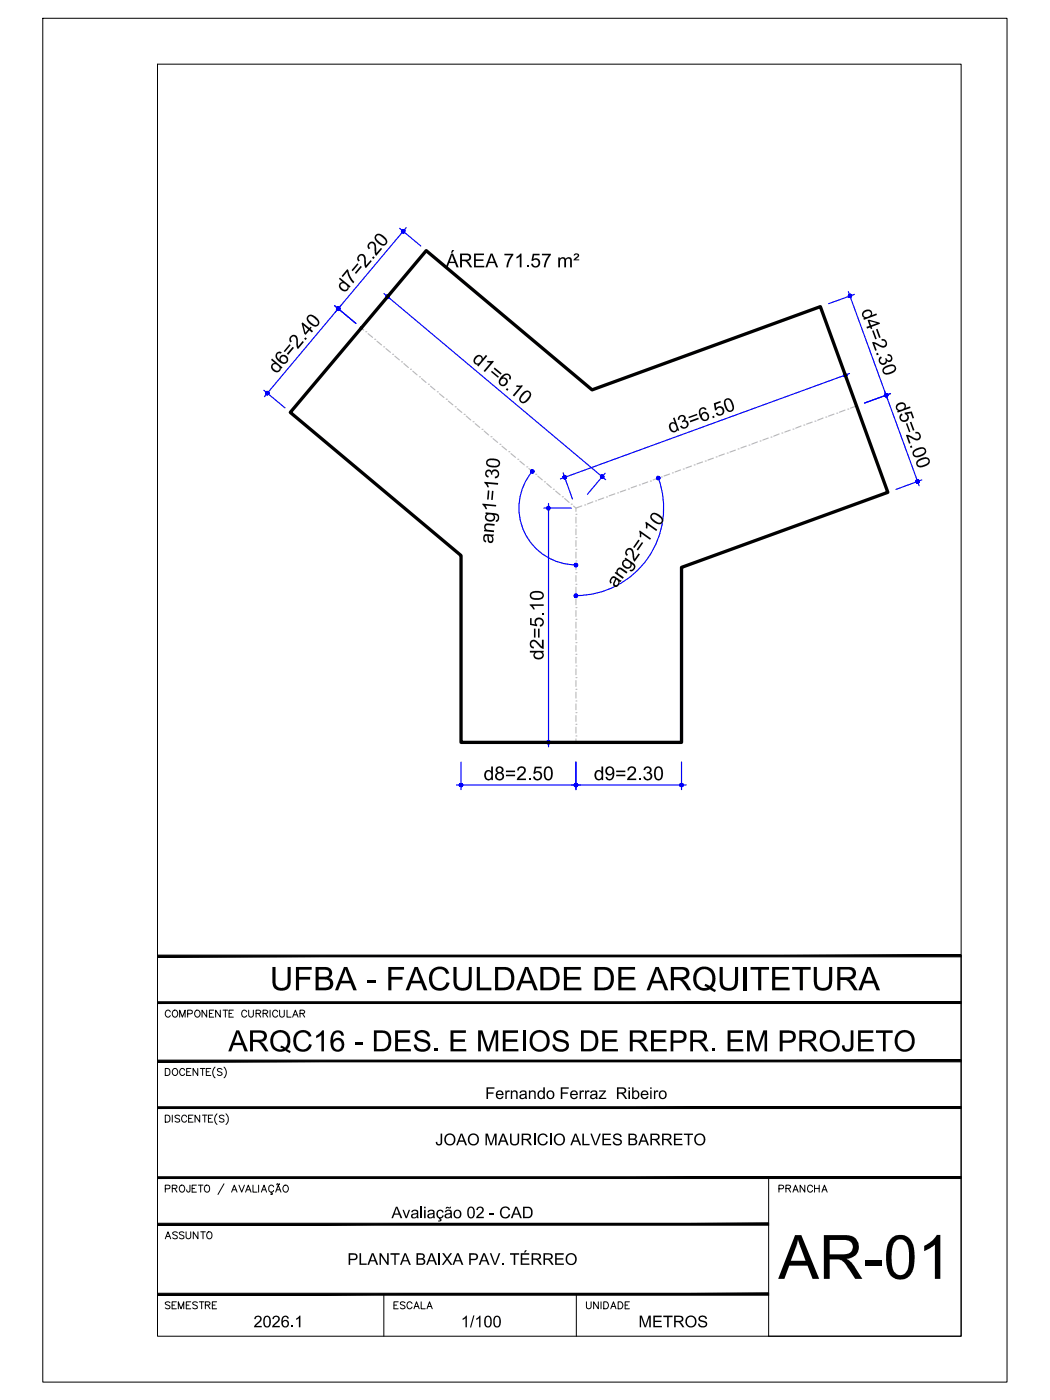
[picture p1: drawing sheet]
<svg xmlns="http://www.w3.org/2000/svg" width="229mm" height="305mm" viewBox="0 0 229 305" stroke-linecap="round" stroke-linejoin="round" font-family="sans-serif">
<!-- layer: ARQ_EIXO CINZA 04 -->
<g fill="none" stroke="#bababa" stroke-width=".25">
<path d="M78.7 71.4l.5 .4M79.6 72.2h.1M80.1 72.6l1 .8M81.6 73.9h.1M82.1 74.3l1 .8M83.5 75.5h.1M84 75.9l1 .8M85.5 77.1h.1M86 77.6l1 .8M87.4 78.8h.1M87.9 79.2l1 .8M89.4 80.4h.1"/>
<path d="M89.9 80.8l.9 .8M91.3 82h.1M91.8 82.4l1 .9M93.3 83.7h.1M93.7 84.1l1 .8M95.2 85.3h.1M95.7 85.7l.9 .8M97.2 86.9h.1M97.6 87.3l1 .8M99.1 88.6h.1M99.6 89l.9 .8M101 90.2h.1"/>
<path d="M101.5 90.6l1 .8M103 91.8h.1M103.5 92.2l.9 .8M104.9 93.5h.1M105.4 93.9l1 .8M106.9 95.1h.1M107.4 95.5l.9 .8M108.8 96.7h.1M109.3 97.2l1 .8M110.8 98.3h.1M111.3 98.8l.9 .8M112.7 100h.1"/>
<path d="M155.3 99.7l-1.2 .5M155.9 99.5h.1M157.7 98.8l-1.2 .5M158.3 98.6h.1M160.1 98l-1.2 .4M160.7 97.7h.1M162.5 97.1l-1.2 .4M163.1 96.9h.1M164.9 96.2l-1.2 .5M165.5 96h.1M167.3 95.4l-1.2 .4M167.9 95.2h.1"/>
<path d="M169.6 94.5l-1.2 .5M170.2 94.3h.1M172 93.6l-1.1 .5M172.6 93.4h.1M174.4 92.8l-1.2 .4M175 92.5h.1M176.8 91.9l-1.2 .4M177.4 91.7h.1M179.2 91l-1.2 .5M179.8 90.8h.1M181.6 90.2l-1.2 .4M182.2 90h.1"/>
<path d="M184 89.3l-1.2 .4M184.6 89.1h.1M186.5 88.4l-1.3 .5M113.2 100.4l1 .8M114.7 101.6h.1M115.1 102l1 .8M116.6 103.3h.1M117.1 103.7l1 .8M118.5 104.9h.1M119 105.3l1 .8M120.5 106.5h.1M121 106.9l1 .8"/>
<path d="M122.4 108.2h.1M122.9 108.5l1 .9M124.4 109.8h.1M124.9 110.2l.5 .4M125.4 119.6h.1M125.4 117.1h.1M125.4 114.5h.1M125.4 112h.1M125.4 112.6v1.3M125.4 115.1v1.3M125.4 117.7v1.3M126.7 110.2l-1.3 .4v.7"/>
<path d="M127.3 109.9h.1M129.1 109.3l-1.2 .4M129.7 109.1h.1M131.4 108.4l-1.1 .4M132 108.2h.1M133.9 107.5l-1.3 .5M134.5 107.3h.1M136.2 106.7l-1.2 .4M136.8 106.5h.1M138.6 105.8l-1.2 .4M139.2 105.6h.1M141 104.9l-1.2 .5"/>
<path d="M141.6 104.7h.1M143.4 104.1l-1.2 .4M144 103.8h.1M145.8 103.2l-1.2 .4M146.4 103h.1M148.2 102.3l-1.2 .4M148.8 102.1h.1M150.5 101.5l-1.1 .4M151.1 101.2h.1M153 100.6l-1.3 .4M153.5 100.4h.1M125.4 139.9h.1"/>
<path d="M125.4 137.4h.1M125.4 134.8h.1M125.4 132.3h.1M125.4 129.8h.1M125.4 127.2h.1M125.4 124.7h.1M125.4 122.1h.1M125.4 120.2v1.3M125.4 122.8v1.2M125.4 125.3v1.3M125.4 127.8v1.3M125.4 130.4v1.3"/>
<path d="M125.4 132.9v1.3M125.4 135.5v1.2M125.4 138v1.3M125.4 157.7h.1M125.4 155.2h.1M125.4 152.6h.1M125.4 150.1h.1M125.4 147.5h.1M125.4 145h.1M125.4 142.5h.1M125.4 140.5v1.3M125.4 143.1v1.3"/>
<path d="M125.4 145.6v1.3M125.4 148.2v1.2M125.4 150.7v1.3M125.4 153.2v1.3M125.4 155.8v1.3M125.4 158.3v1.3M125.4 160.2h.1M125.4 160.9v.7"/>
</g>
<!-- layer: COTA AZUL -->
<g fill="none" stroke="#00f" stroke-width=".25">
<path d="M87 49.7l4.6 3.9M88.4 49.6l-30.8 36.8M72.9 66.5l4.6 3.9M83.6 63.9l48.3 40.5M85 63.8l-3.8 4.6M184.7 63.5l8.6 23.5M186 64.1l-5.6 2M57.4 85l4.7 3.8M183.7 80.7l2 5.7M185 81.3l-63 23M192.6 85.1l7.5 20.6M193.9 85.7l-5.7 2.1"/>
<path d="M115.9 102.6a12.4 12.4 0 0 0-1.7 13.2 12.4 12.4 0 0 0 11.2 7.2M118.4 110.6h6M119.4 109.6v53M122.6 103l2 5.6M131.7 103l-3.8 4.6M143.3 104.1a19.1 19.1 0 0 1-17.9 25.6M200.7 104.5l-5.6 2.1M99.4 170.9h50M100.4 165.9v6M118.4 161.6h6M125.4 165.9v6M148.4 165.9v6"/>
</g>
<g fill="#00f" stroke="#00f" stroke-width=".22">
<path d="M131.1 103.8l.3 .2 .1-.2zM131.1 103.8l.3-.1 .1 .1zM131.4 103.5l-.3 .3 .3-.1z"/>
<path d="M131.2 103.4l-.1 .4 .3-.3zM131 103.4h.2l-.1 .4zM130.8 103.5l.3 .3-.1-.4z"/>
<path d="M130.8 103.5l-.1 .2 .4 .1zM130.7 103.7l.4 .1-.3 .1zM130.8 103.9l.1 .2 .2-.3z"/>
<path d="M131.1 103.8l-.2 .3h.1zM131.1 103.8l.1 .3h-.2zM131.1 103.8l.1 .3 .2-.1z"/>
<path d="M119.2 110.3l.2 .3v-.4zM119.2 110.3l.2 .3-.3-.2zM119.1 110.4l-.1 .2h.4z"/>
<path d="M119 110.6l.1 .2 .3-.2zM119.1 110.8l.3-.2-.2 .4zM119.4 110.6l-.2 .4h.2z"/>
<path d="M119.4 110.6v.4h.2zM119.4 110.6l.3 .2-.1 .2zM119.4 110.6l.3 .2 .1-.2z"/>
<path d="M119.4 110.6h.4l-.1-.2zM119.6 110.3l.1 .1-.3 .2zM119.4 110.2v.4l.2-.3z"/>
<path d="M119.4 161.6v.4l.2-.1zM119.4 161.6l.3 .2-.1 .1zM119.4 161.6l.3 .2 .1-.2z"/>
<path d="M119.4 161.6h.4l-.1-.2zM119.6 161.3l.1 .1-.3 .2zM119.4 161.2v.4l.2-.3z"/>
<path d="M119.2 161.3l.2 .3v-.4zM119.2 161.3l.2 .3-.3-.2zM119.1 161.4l-.1 .2h.4z"/>
<path d="M119 161.6l.1 .2 .3-.2zM119.1 161.8l.3-.2-.2 .3zM119.4 161.6l-.2 .3 .2 .1z"/>
<path d="M122.6 104.1l.1 .1 .2-.3zM122.9 103.9v.4l-.2-.1zM122.9 103.9v.4h.2z"/>
<path d="M122.9 103.9l.2 .4 .1-.2zM122.9 103.9l.4 .1-.1 .1zM122.9 103.9l.4 .1v-.2z"/>
<path d="M123.2 103.6l-.3 .3 .4-.1zM123 103.5l.2 .1-.3 .3zM122.8 103.5l.1 .4 .1-.4z"/>
<path d="M122.6 103.7l.3 .2-.1-.4zM122.6 103.7l.3 .2-.3-.1zM122.6 103.8v.3l.3-.2z"/>
<path d="M184.3 81.4l-.3 .3 .4-.1zM184.1 81.3l.2 .1-.3 .3zM183.9 81.3l.1 .4 .1-.4z"/>
<path d="M183.7 81.4l.3 .3-.1-.4zM183.7 81.4l.3 .3-.4-.1zM183.6 81.6l.1 .2 .3-.1z"/>
<path d="M183.7 81.8l.1 .2 .2-.3zM183.8 82l.2-.3-.1 .3zM184 81.7l-.1 .3h.2z"/>
<path d="M184 81.7l.1 .3 .2-.1zM184 81.7h.4l-.1 .2zM184 81.7h.4v-.1z"/>
<path d="M184.8 64.2l.3 .2-.1-.3zM184.8 64.2l.3 .2-.4-.1zM184.7 64.3v.3l.4-.2z"/>
<path d="M184.7 64.6l.1 .1 .3-.3zM185.1 64.4l-.1 .4-.2-.1zM185.1 64.4l-.1 .4h.2z"/>
<path d="M185.1 64.4l.1 .4 .1-.2zM185.1 64.4l.3 .1-.1 .1zM185.1 64.4l.3 .1v-.2z"/>
<path d="M185.3 64.1l-.2 .3 .3-.1zM185.1 64.1h.2l-.2 .3zM185 64.1l.1 .3v-.3z"/>
<path d="M192.9 86l.1 .4 .2-.1zM192.9 86l.4 .1-.1 .2zM192.9 86l.4 .1v-.2z"/>
<path d="M193.2 85.7l-.3 .3 .4-.1zM193 85.7h.2l-.3 .3zM192.8 85.7l.1 .3 .1-.3z"/>
<path d="M192.8 85.7l-.1 .1 .2 .2zM192.7 85.8l.2 .2h-.3zM192.6 86v.1l.3-.1z"/>
<path d="M192.6 86.1l.1 .2 .2-.3zM192.9 86v.4l-.2-.1zM192.9 86v.4h.1z"/>
<path d="M192.8 85.7l-.1 .1 .2 .2zM192.7 85.8l.2 .2h-.3zM192.6 86v.1l.3-.1z"/>
<path d="M192.6 86.1l.1 .2 .2-.3zM192.9 86v.4l-.2-.1zM192.9 86v.4h.1z"/>
<path d="M192.9 86l.1 .4 .2-.1zM192.9 86l.4 .1-.1 .2zM192.9 86l.4 .1v-.2z"/>
<path d="M193.2 85.7l-.3 .3 .4-.1zM193 85.7h.2l-.3 .3zM192.8 85.7l.1 .3 .1-.3z"/>
<path d="M199.8 104.8l.1 .4 .2-.1zM199.8 104.8l.4 .1-.1 .2zM199.8 104.8l.4 .1-.1-.2z"/>
<path d="M200 104.5l-.2 .3 .3-.1zM199.9 104.4l.1 .1-.2 .3zM199.6 104.5l.2 .3 .1-.4z"/>
<path d="M199.5 104.6l.3 .2-.2-.3zM199.5 104.6l.3 .2h-.4zM199.4 104.8v.1l.4-.1z"/>
<path d="M199.4 104.9l.1 .2 .3-.3zM199.8 104.8l-.1 .4-.2-.1zM199.8 104.8l-.1 .4h.2z"/>
<path d="M73.7 66.8v.4l.2-.3zM73.5 66.8h.2v.4zM73.5 66.8l-.1 .2 .3 .2z"/>
<path d="M73.4 67l-.1 .1 .4 .1zM73.3 67.1l.4 .1-.4 .2zM73.3 67.4l.1 .1 .3-.3z"/>
<path d="M73.4 67.5l.2 .1 .1-.4zM73.7 67.2l.1 .4h-.2zM73.7 67.2l.1 .4 .1-.2z"/>
<path d="M73.7 67.2l.2 .2 .1-.1zM73.7 67.2l.3-.1v.2zM73.9 66.9l-.2 .3 .3-.1z"/>
<path d="M58.2 85.6l-.2 .3 .2 .1zM58.2 85.6l.1 .3-.1 .1zM58.2 85.6l.1 .3 .2-.1z"/>
<path d="M58.2 85.6l.3 .2 .1-.2zM58.2 85.6l.3-.1 .1 .1zM58.5 85.3l-.3 .3 .3-.1z"/>
<path d="M58.3 85.2l-.1 .4 .3-.3zM58.1 85.2h.2l-.1 .4zM57.9 85.3l.3 .3-.1-.4z"/>
<path d="M57.9 85.3l-.1 .2 .4 .1zM57.8 85.5l.4 .1-.3 .1zM57.9 85.7l.1 .2 .2-.3z"/>
<path d="M73.4 67.5l.2 .1 .1-.4zM73.7 67.2l.1 .4h-.2zM73.7 67.2l.1 .4 .1-.2z"/>
<path d="M73.7 67.2l.2 .2 .1-.1zM73.7 67.2l.3-.1v.2zM73.9 66.9l-.2 .3 .3-.1z"/>
<path d="M73.7 66.8v.4l.2-.3zM73.5 66.8h.2v.4zM73.5 66.8l-.1 .2 .3 .2z"/>
<path d="M73.4 67l-.1 .1 .4 .1zM73.3 67.1l.4 .1-.4 .2zM73.3 67.4l.1 .1 .3-.3z"/>
<path d="M87.8 50v.3l.2-.2zM87.7 50h.1v.3zM87.5 50.1l.3 .2-.1-.3z"/>
<path d="M87.5 50.1l-.1 .2h.4zM87.4 50.3h.4l-.4 .2zM87.4 50.5l.1 .1 .3-.3z"/>
<path d="M87.8 50.3l-.3 .3 .2 .1zM87.8 50.3l.1 .4h-.2zM87.8 50.3l.1 .4 .2-.1z"/>
<path d="M87.8 50.3l.3 .3v-.2zM87.8 50.3l.3-.1v.2zM88 50.1l-.2 .2 .3-.1z"/>
<path d="M125.4 170.9h.4l-.1-.2zM125.6 170.6l.1 .1-.3 .2zM125.4 170.6v.3l.2-.3z"/>
<path d="M125.2 170.6l.2 .3v-.3zM125.2 170.6l.2 .3-.3-.2zM125.1 170.7l-.1 .2h.4z"/>
<path d="M125 170.9l.1 .2 .3-.2zM125.1 171.1l.3-.2-.2 .3zM125.4 170.9l-.2 .3 .2 .1z"/>
<path d="M125.4 170.9v.4l.2-.1zM125.4 170.9l.3 .2-.1 .1zM125.4 170.9l.3 .2 .1-.2z"/>
<path d="M100 170.9v.2l.4-.2zM100 171.1l.4-.2-.2 .3zM100.4 170.9l-.2 .3 .2 .1z"/>
<path d="M100.4 170.9v.4l.2-.1zM100.4 170.9l.3 .2-.1 .1zM100.4 170.9l.3 .2 .1-.2z"/>
<path d="M100.4 170.9h.4l-.1-.2zM100.6 170.6l.1 .1-.3 .2zM100.4 170.6v.3l.2-.3z"/>
<path d="M100.2 170.6l.2 .3v-.3zM100 170.7l.2-.1 .2 .3zM100 170.7v.2h.4z"/>
<path d="M148.4 170.9h.4l-.1-.2zM148.5 170.6l.2 .1-.3 .2zM148.4 170.6v.3l.1-.3z"/>
<path d="M148.2 170.6l.2 .3v-.3zM148 170.7l.2-.1 .2 .3zM148 170.7v.2h.4z"/>
<path d="M148 170.9v.2l.4-.2zM148 171.1l.4-.2-.2 .3zM148.4 170.9l-.2 .3 .2 .1z"/>
<path d="M148.4 170.9v.4l.1-.1zM148.4 170.9l.3 .2-.2 .1zM148.4 170.9l.3 .2 .1-.2z"/>
<path d="M125 170.9l.1 .2 .3-.2zM125.1 171.1l.3-.2-.2 .3zM125.4 170.9l-.2 .3 .2 .1z"/>
<path d="M125.4 170.9v.4l.2-.1zM125.4 170.9l.3 .2-.1 .1zM125.4 170.9l.3 .2 .1-.2z"/>
<path d="M125.4 170.9h.4l-.1-.2zM125.6 170.6l.1 .1-.3 .2zM125.4 170.6v.3l.2-.3z"/>
<path d="M125.2 170.6l.2 .3v-.3zM125.2 170.6l.2 .3-.3-.2zM125.1 170.7l-.1 .2h.4z"/>
<path d="M116 102.3l-.1 .4 .2-.3zM115.7 102.3h.3l-.1 .4zM115.6 102.4l.3 .3-.2-.4z"/>
<path d="M115.6 102.4l-.1 .2 .4 .1zM115.5 102.6l.4 .1-.4 .1zM115.5 102.8l.2 .1 .2-.2z"/>
<path d="M115.9 102.7l-.2 .2 .1 .1zM115.9 102.7l.1 .3h-.2zM115.9 102.7l.1 .3 .2-.1z"/>
<path d="M115.9 102.7l.3 .2v-.2zM115.9 102.7l.3-.2v.2zM116.1 102.4l-.2 .3 .3-.2z"/>
<path d="M125.4 123h.4l-.1-.1zM125.6 122.7l.1 .2-.3 .1zM125.4 122.6v.4l.2-.3z"/>
<path d="M125.2 122.7l.2 .3v-.4zM125.2 122.7l.2 .3-.3-.1zM125.1 122.9l-.1 .1h.4z"/>
<path d="M125 123l.1 .2 .3-.2zM125.1 123.2l.3-.2-.2 .4zM125.4 123l-.2 .4h.2z"/>
<path d="M125.4 123v.4h.2zM125.4 123l.3 .2-.1 .2zM125.4 123l.3 .2 .1-.2z"/>
<path d="M125 129.7l.1 .2 .3-.2zM125.1 129.9l.3-.2-.2 .3zM125.4 129.7l-.2 .3 .2 .1z"/>
<path d="M125.4 129.7v.4l.2-.1zM125.4 129.7l.3 .2-.1 .1zM125.4 129.7l.3 .2 .1-.2z"/>
<path d="M125.4 129.7h.4l-.1-.2zM125.6 129.4l.1 .1-.3 .2zM125.4 129.3v.4l.2-.3z"/>
<path d="M125.2 129.4l.2 .3v-.4zM125.2 129.4l.2 .3-.3-.2zM125.1 129.5l-.1 .2h.4z"/>
<path d="M143 103.8l.3 .3-.1-.4zM143 103.8l.3 .3-.3-.1zM143 104v.2l.3-.1z"/>
<path d="M143 104.2l.1 .2 .2-.3zM143.3 104.1v.3h-.2zM143.3 104.1v.3h.2z"/>
<path d="M143.3 104.1l.2 .3 .1-.1zM143.3 104.1h.4l-.1 .2zM143.3 104.1h.4v-.1z"/>
<path d="M143.6 103.8l-.3 .3 .4-.1zM143.4 103.7l.2 .1-.3 .3zM143.2 103.7l.1 .4 .1-.4z"/>
</g>
<!-- layer: 0 -->
<path d="M92.8 54.6l36.1 30.3 49.7-18.1 14.7 40.4-44.9 16.3v38.1h-48v-40.7l-37.2-31.1z" fill="none" stroke="#000" stroke-width=".72"/>
<!-- layer: MRG_EXTERNA -->
<path d="M9.3 4h209.9v296.9h-209.9z" fill="none" stroke="#000" stroke-width=".22"/>
<!-- layer: MRG_INTERNA -->
<path d="M34.3 14h175v276.9h-175z" fill="none" stroke="#000" stroke-width=".22"/>
<!-- layer: SIMB_01 -->
<g fill="#000" stroke="#000" stroke-width=".22">
<path d="M34.3 218.1v.4l175-.4zM34.3 218.5l175-.4v.4z"/>
<path d="M34.3 207.9v.4l175-.4zM34.3 208.3l175-.4v.4z"/>
<path d="M34.3 230.8v.4l175-.4zM34.3 231.2l175-.4v.4z"/>
<path d="M34.3 256.2v.4l175-.4zM34.3 256.6l175-.4v.4z"/>
<path d="M34.3 241v.3l175-.3zM34.3 241.3l175-.3v.3z"/>
<path d="M34.3 266.3v.4l133-.4zM34.3 266.7l133-.4v.4z"/>
<path d="M34.3 282h133v-.4zM34.3 281.6h133l-133 .4z"/>
</g>
<g fill="none" stroke="#000" stroke-width=".22">
<path d="M45 219.9v1.5l-1-1.5v1.5M46.5 219.9h-.9v1.5h.9M48 219.9v1.5l-1.1-1.5v1.5M48.6 219.9h1M49.1 219.9v1.5M50.8 219.9h-.9v1.5h.9M54.1 219.9v1.1l.5 .4h.3l.3-.4v-1.1M58.8 219.9v1.5M60.9 219.9v1.1l.4 .4 .5-.2 .1-1.3M62.5 219.9v1.5h.9M209.3 208.1v82.8h-42v-34.5M36 232.6h.5a.82 .82 0 0 1 .5 .8 .82 .82 0 0 1-.5 .7h-.5z"/>
<path d="M37.1 220.3a.56 .56 0 0 0-.7-.4 .56 .56 0 0 0-.4 .6 .63 .63 0 0 0 .2 .8 .63 .63 0 0 0 .9-.2M37.7 220.1a.72 .72 0 0 1 1 .2 .72 .72 0 0 1-.3 1.1 .72 .72 0 0 1-.9-.4 .72 .72 0 0 1 .2-.9zM37.7 232.8a.72 .72 0 0 1 1 .2 .72 .72 0 0 1-.3 1.1 .72 .72 0 0 1-.9-.4 .72 .72 0 0 1 .2-.9zM39.1 221.4v-1.5l.6 1.5 .6-1.5v1.5M40.2 233a.56 .56 0 0 0-.6-.4 .56 .56 0 0 0-.5 .6 .63 .63 0 0 0 .3 .8 .63 .63 0 0 0 .8-.2M40.6 233.3h.6M40.9 220.7l.9-.1v-.5l-.3-.2h-.6v1.5M41.6 232.6h-1v1.5h1M42.7 220a.71 .71 0 0 1 .9 .7 .71 .71 0 0 1-.9 .7l-.3-.5v-.4zM43.1 232.6v1.5l-1.1-1.5v1.5M43.6 232.6h1M44.1 232.6v1.5"/>
<path d="M44.9 233.3h.6M45.6 220.6h.5M45.9 232.6h-1v1.5h1M46.8 232.3a1.57 1.57 0 0 0 0 2.4M48.3 232.8l-.3-.2-.7 .2 .2 .4 .5 .2 .3 .3v.2l-.3 .2-.7-.2M48.8 232.3a1.57 1.57 0 0 1 0 2.4M49.9 220.6h.5M53.7 220.3a.56 .56 0 0 0-.6-.4 .56 .56 0 0 0-.5 .6 .63 .63 0 0 0 .3 .8 .63 .63 0 0 0 .8-.2M55.8 220.6h.8l.2-.4-.4-.3h-.6v1.5M56.3 220.6l.5 .8M57.3 220.6h.8l.2-.4-.4-.3h-.6v1.5M57.8 220.6l.5 .8"/>
<path d="M60.5 220.3a.56 .56 0 0 0-.7-.4 .56 .56 0 0 0-.4 .6 .63 .63 0 0 0 .2 .8 .63 .63 0 0 0 .9-.2M63.7 221.4l.6-1.5 .6 1.5M63.9 220.9h.7M65.3 220.6h.9l.1-.4-.3-.3h-.7v1.5M65.8 220.6l.5 .8M36 242.8h.5a.82 .82 0 0 1 .5 .7 .82 .82 0 0 1-.5 .8h-.5zM36 258.8l.9-.1 .1-.6-1-.1v1.5M37.5 258.7l1-.1v-.5l-1-.1v1.5M37.5 242.8v1.5M38 258.7l.5 .8M39.1 243l-.3-.2-.7 .2 .2 .4 .7 .3 .1 .2v.2l-.3 .2-.7-.2M39.2 258.2a.72 .72 0 0 1 1 .2 .72 .72 0 0 1-.3 1.1 .72 .72 0 0 1-.9-.4 .72 .72 0 0 1 .2-.9z"/>
<path d="M40.6 243.2a.56 .56 0 0 0-.6-.4 .56 .56 0 0 0-.5 .6 .63 .63 0 0 0 .3 .8 .63 .63 0 0 0 .8-.2M41.1 243.5h.6M41.4 258l-.1 1.4-.4 .1-.2-.1-.1-.4M41.8 258.7h.6M42 242.8h-.9v1.5h.9M42.8 258h-1v1.5h1M43.2 258h1M43.5 242.8v1.5l-1-1.5v1.5M43.7 258v1.5M44.1 242.8h1M44.6 242.8v1.5M44.6 258.2a.63 .63 0 0 1 .8-.1 .63 .63 0 0 1 .2 .9 .57 .57 0 0 1-.5 .6 .57 .57 0 0 1-.6-.6z"/>
<path d="M45.4 243.5h.5M46.3 242.8h-.9v1.5h.9M47.2 242.5a1.57 1.57 0 0 0 0 2.3M48.8 243l-.4-.2-.6 .2 .1 .4 .7 .3 .2 .2v.2l-.4 .2-.6-.2M48.8 257.7l-1.3 2.4M49.2 242.5a1.57 1.57 0 0 1 0 2.3M50.4 259.5l.6-1.5 .6 1.5M50.7 259h.7M52 258l.6 1.5 .6-1.5M53.5 259.5l.6-1.5 .6 1.5M53.7 259h.7M55.1 258v1.5h.9"/>
<path d="M56.3 258v1.5M56.9 259.5l.6-1.5 .5 1.5M57.1 259h.7M59.1 259.5v.3l.2 .2h-.4M59.6 258.4a.6 .6 0 0 0-.9-.3 .6 .6 0 0 0-.2 .9 .54 .54 0 0 0 .4 .5 .54 .54 0 0 0 .7-.3M60 259.5l.6-1.5 .6 1.5M60.2 259h.8M60.3 257.8l-.1 .1M60.3 257.8h.2M60.5 257.8l.1 .1M60.6 257.9h.2M60.9 257.7l-.1 .2"/>
<path d="M61.8 258.2a.72 .72 0 0 1 1 .2 .72 .72 0 0 1-.3 1.1 .72 .72 0 0 1-.9-.4 .72 .72 0 0 1 .2-.9zM83.6 281.8v9.1M125.5 281.8v9.1"/>
</g>
<text font-size="13.3" x="169.5" y="278.4">AR-01</text>
<text font-size="7.1" x="58.8" y="215.6">UFBA - FACULDADE DE ARQUITETURA</text>
<text font-size="6.4" x="49.7" y="228.9">ARQC16 - DES. E MEIOS DE REPR. EM PROJETO</text>
<g font-size="4.4">
<text x="168.3" y="260.7">PRANCHA</text>
<text x="34.9" y="270.9">ASSUNTO</text>
<text x="34.9" y="286.1">SEMESTRE</text>
<text x="84.7" y="286.1">ESCALA</text>
<text x="126.3" y="286.1">UNIDADE</text>
</g>
<g font-size="4.2">
<text x="97.1" y="58.2">ÁREA 71.57 m²</text>
<text x="75" y="63.9" transform="rotate(-50 75 63.9)">d7=2.20</text>
<text x="187.4" y="67.7" transform="rotate(70 187.4 67.7)">d4=2.30</text>
<text x="60.2" y="81.5" transform="rotate(-50 60.2 81.5)">d6=2.40</text>
<text x="102.6" y="78.5" transform="rotate(40 102.6 78.5)">d1=6.10</text>
<text x="194.7" y="87.9" transform="rotate(70 194.7 87.9)">d5=2.00</text>
<text x="146" y="94.4" transform="rotate(-20 146 94.4)">d3=6.50</text>
<text x="107.3" y="118.4" transform="rotate(-85 107.3 118.4)">ang1=130</text>
<text x="134.1" y="128.1" transform="rotate(-55 134.1 128.1)">ang2=110</text>
<text x="118.4" y="143.7" transform="rotate(-90 118.4 143.7)">d2=5.10</text>
<text x="105.3" y="169.8">d8=2.50</text>
<text x="129.3" y="169.8">d9=2.30</text>
</g>
<g font-size="3.5">
<text x="105.6" y="239.3">Fernando Ferraz Ribeiro</text>
<text x="94.8" y="249.3">JOAO MAURICIO ALVES BARRETO</text>
<text x="85.2" y="265.2">Avaliação 02 - CAD</text>
<text x="75.6" y="275.4">PLANTA BAIXA PAV. TÉRREO</text>
<text x="55.2" y="289">2026.1</text>
<text x="100.3" y="289">1/100</text>
<text x="139" y="289">METROS</text>
</g>
</svg>
